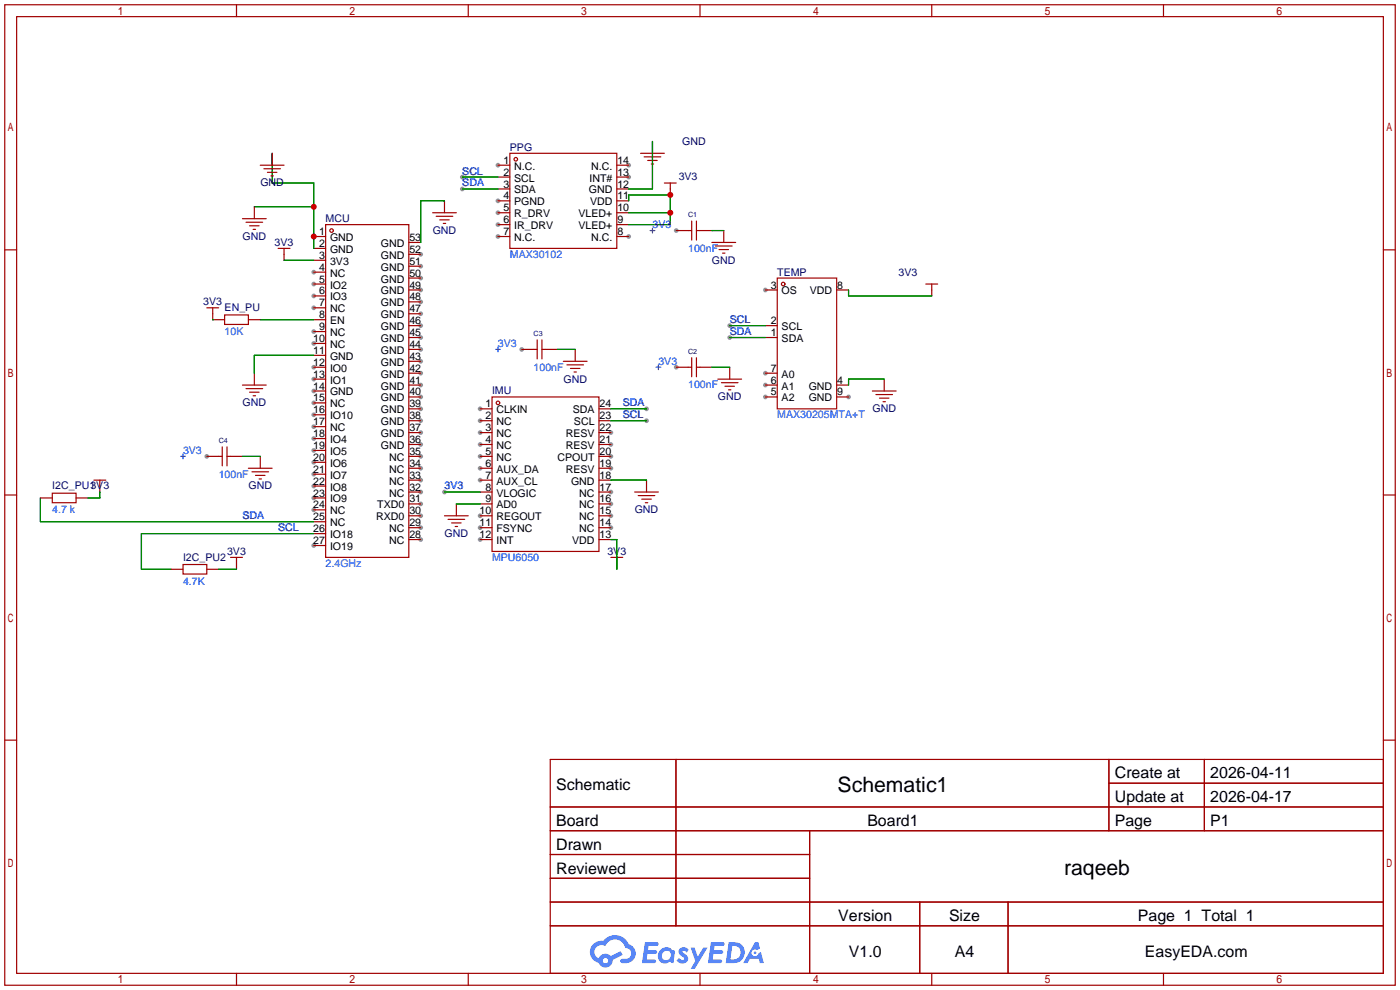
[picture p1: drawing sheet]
<svg xmlns="http://www.w3.org/2000/svg" width="299mm" height="212mm" viewBox="0 0 299 212" stroke-linecap="round" stroke-linejoin="round" font-family="sans-serif">
<g fill="#999">
<circle cx="67.1" cy="58.2" r=".51"/>
<circle cx="67.1" cy="60.7" r=".51"/>
<circle cx="67.1" cy="63.2" r=".51"/>
<circle cx="67.1" cy="65.8" r=".51"/>
<circle cx="67.1" cy="70.9" r=".51"/>
<circle cx="67.1" cy="73.4" r=".51"/>
<circle cx="67.1" cy="78.5" r=".51"/>
<circle cx="67.1" cy="81" r=".51"/>
<circle cx="67.1" cy="83.6" r=".51"/>
<circle cx="67.1" cy="86.1" r=".51"/>
<circle cx="67.1" cy="88.6" r=".51"/>
<circle cx="67.1" cy="91.2" r=".51"/>
<circle cx="67.1" cy="93.7" r=".51"/>
<circle cx="67.1" cy="96.3" r=".51"/>
<circle cx="67.1" cy="98.8" r=".51"/>
<circle cx="67.1" cy="101.3" r=".51"/>
<circle cx="67.1" cy="103.9" r=".51"/>
<circle cx="67.1" cy="106.4" r=".51"/>
<circle cx="67.1" cy="109" r=".51"/>
<circle cx="67.1" cy="116.6" r=".51"/>
<circle cx="89.9" cy="115.3" r=".51"/>
<circle cx="89.9" cy="112.8" r=".51"/>
<circle cx="89.9" cy="110.2" r=".51"/>
<circle cx="89.9" cy="107.7" r=".51"/>
<circle cx="89.9" cy="105.2" r=".51"/>
<circle cx="89.9" cy="102.6" r=".51"/>
<circle cx="89.9" cy="100.1" r=".51"/>
<circle cx="89.9" cy="97.5" r=".51"/>
<circle cx="89.9" cy="95" r=".51"/>
<circle cx="89.9" cy="92.5" r=".51"/>
<circle cx="89.9" cy="89.9" r=".51"/>
<circle cx="89.9" cy="87.4" r=".51"/>
<circle cx="89.9" cy="84.8" r=".51"/>
<circle cx="89.9" cy="82.3" r=".51"/>
<circle cx="89.9" cy="79.8" r=".51"/>
<circle cx="89.9" cy="77.2" r=".51"/>
<circle cx="89.9" cy="74.7" r=".51"/>
<circle cx="89.9" cy="72.1" r=".51"/>
<circle cx="89.9" cy="69.6" r=".51"/>
<circle cx="89.9" cy="67.1" r=".51"/>
<circle cx="89.9" cy="64.5" r=".51"/>
<circle cx="89.9" cy="62" r=".51"/>
<circle cx="89.9" cy="59.4" r=".51"/>
<circle cx="89.9" cy="56.9" r=".51"/>
<circle cx="89.9" cy="54.4" r=".51"/>
<circle cx="106.4" cy="35.3" r=".51"/>
<circle cx="106.4" cy="42.9" r=".51"/>
<circle cx="106.4" cy="45.5" r=".51"/>
<circle cx="106.4" cy="48" r=".51"/>
<circle cx="106.4" cy="50.5" r=".51"/>
<circle cx="134.4" cy="50.5" r=".51"/>
<circle cx="134.4" cy="37.8" r=".51"/>
<circle cx="134.4" cy="35.3" r=".51"/>
<circle cx="102.6" cy="87.4" r=".51"/>
<circle cx="102.6" cy="89.9" r=".51"/>
<circle cx="102.6" cy="92.5" r=".51"/>
<circle cx="102.6" cy="95" r=".51"/>
<circle cx="102.6" cy="97.5" r=".51"/>
<circle cx="102.6" cy="100.1" r=".51"/>
<circle cx="102.6" cy="102.6" r=".51"/>
<circle cx="102.6" cy="110.2" r=".51"/>
<circle cx="102.6" cy="112.8" r=".51"/>
<circle cx="102.6" cy="115.3" r=".51"/>
<circle cx="130.6" cy="112.8" r=".51"/>
<circle cx="130.6" cy="110.2" r=".51"/>
<circle cx="130.6" cy="107.7" r=".51"/>
<circle cx="130.6" cy="105.2" r=".51"/>
<circle cx="130.6" cy="100.1" r=".51"/>
<circle cx="130.6" cy="97.5" r=".51"/>
<circle cx="130.6" cy="95" r=".51"/>
<circle cx="130.6" cy="92.5" r=".51"/>
<circle cx="163.6" cy="62" r=".51"/>
<circle cx="163.6" cy="79.8" r=".51"/>
<circle cx="163.6" cy="82.3" r=".51"/>
<circle cx="163.6" cy="84.8" r=".51"/>
<circle cx="181.4" cy="84.8" r=".51"/>
<circle cx="144.5" cy="49.3" r=".51"/>
<circle cx="144.5" cy="78.5" r=".51"/>
<circle cx="111.5" cy="74.7" r=".51"/>
<circle cx="44.2" cy="97.5" r=".51"/>
<circle cx="98.8" cy="40.4" r=".51"/>
<circle cx="98.8" cy="37.8" r=".51"/>
<circle cx="156" cy="69.6" r=".51"/>
<circle cx="156" cy="72.1" r=".51"/>
<circle cx="138.2" cy="87.4" r=".51"/>
<circle cx="138.2" cy="89.9" r=".51"/>
<circle cx="95" cy="105.2" r=".51"/>
</g>
<g fill="none" stroke="#a10000" stroke-width=".25">
<path d="M1 1h297.2v209.6h-297.2zM3.6 3.6h292.1v204.4h-292.1zM50.5 1v2.6M100.1 1v2.6M149.6 1v2.6M199.1 1v2.6M248.7 1v2.6M1 53.4h2.6M295.7 53.4h2.5M1 105.8h2.6M295.7 105.8h2.5M1 158.2h2.6"/>
<path d="M295.7 158.2h2.5M117.6 162.3h178.1v45.7h-178.1zM117.6 172.5h178.1M117.6 177.5h178.1M144.5 162.3v35.6M173 177.5v30.5M237 162.3v15.2M237 167.4h58.7M257.4 162.3v15.2M117.6 182.6h55.4M117.6 192.8h178.1M117.6 187.7h55.4"/>
<path d="M117.6 197.9h178.1M196.6 192.8v15.2M215.4 192.8v15.2M50.5 208v2.6M100.1 208v2.6M149.6 208v2.6M199.1 208v2.6M248.7 208v2.6"/>
</g>
<g fill="#5487ff">
<path d="M145.3 202.7a1.3 1.3 0 0 1 1.9 .3l-.4 .6a.54 .54 0 0 0-.9-.2l.1 .2a1.34 1.34 0 0 1 .9 1.8 1.47 1.47 0 0 1-2.3-.1l.5-.6 .8 .5a.31 .31 0 0 0 .4-.3 .31 .31 0 0 0-.3-.4 1.12 1.12 0 0 1-.7-1.8z"/>
<path d="M147.6 202.5h.9l.6 2 1.2-2h.9l-2.7 4.6h-.9l1-1.7z"/>
<path d="M137.8 201.4h1.7a1.31 1.31 0 0 1 1.2 .2 .4 .4 0 0 1-.3 .5l-1.8 .1-.1 .9h1.6a.4 .4 0 0 1 .4 .4 .4 .4 0 0 1-.5 .4h-1.6l-.2 1.2h1.4a.46 .46 0 0 1 .5 0 .46 .46 0 0 1 .1 .5l-.4 .2h-2.6z"/>
<path d="M151.9 201.4h1.7a1.32 1.32 0 0 1 1.2 .2 .39 .39 0 0 1-.3 .5l-1.8 .1-.1 .9h1.6a.4 .4 0 0 1 .4 .4 .4 .4 0 0 1-.4 .4h-1.7l-.2 1.2h1.4a.46 .46 0 0 1 .5 0 .46 .46 0 0 1 .1 .5l-.4 .2h-2.6z"/>
<path d="M161.3 201.4h.8l.3 1.3-.6 .4a.75 .75 0 0 0-1.1 .3 .75 .75 0 0 0 .5 1 .75 .75 0 0 0 .9-.7l.5-.2 .6 2.3h-.8l-.3-.9h-1.8l-.5 .9h-1z"/>
<path d="M155.7 201.4l-.6 4.4h1.5a2.27 2.27 0 0 0 2.6-2.2 2.27 2.27 0 0 0-2.7-2.2zM156.5 202.1a1.5 1.5 0 0 1 1.8 1.6 1.5 1.5 0 0 1-1.9 1.4h-.3z"/>
<path d="M141.2 203a1.6 1.6 0 0 0-.3 2.3 1.6 1.6 0 0 0 2.3 .2l.7 .3 .3-2.4-.1-.3-.5-.1a1.58 1.58 0 0 0-2.4 0zM141.8 203.5a.98 .98 0 0 1 1.6 .4 .98 .98 0 0 1-1.1 1.3 .94 .94 0 0 1-.9-.7 .94 .94 0 0 1 .4-1z"/>
<path d="M126.8 201.8a2.37 2.37 0 0 0 1.1 4 1.54 1.54 0 0 0 1.8 1 1.54 1.54 0 0 0 1.2-1.6l2.2-1.1-.5-.8-2 1a1.57 1.57 0 0 0-2.7 .5 1.5 1.5 0 0 1-.7-2.1 1.5 1.5 0 0 1 2.2-.5 2.23 2.23 0 0 1 2.3-1.4 2.23 2.23 0 0 1 2 1.8 1.16 1.16 0 0 1 1.2 1.1 1.16 1.16 0 0 1-1.1 1.2h-.7a.47 .47 0 0 0-.5 .4 .47 .47 0 0 0 .4 .5 2.17 2.17 0 0 0 2.5-.9 2.17 2.17 0 0 0-.3-2.7l-.8-.4a3.2 3.2 0 0 0-5.5-.7l-1.1 .1zM128.8 205.3a.6 .6 0 0 1 1.2 0 .6 .6 0 0 1-1.2 0z"/>
<circle cx="161.4" cy="203.6" r=".28"/>
</g>
<g fill="none" stroke="#a10000" stroke-width=".25">
<path d="M55.6 35.3h5.1M56.4 36.1h3.5M57.1 36.8h2.1M57.9 37.6h.5M58.2 32.8v2.5M106.4 35.3h2.6M106.4 37.8h2.6M109 32.8h22.8v20.3h-22.8zM131.8 35.3h2.6M131.8 37.8h2.6M136.9 32.8h5.1M137.7 33.5h3.5"/>
<path d="M138.4 34.3h2.1M139.2 35.1h.5M139.4 30.2v2.6M142 39.1h2.5M143.3 39.1v2.6M51.8 46.7h5.1M52.6 47.5h3.5M53.3 48.3h2.1M54.1 49h.5M54.4 44.2v2.5M59.4 53.1h2.6M60.7 53.1v2.5"/>
<path d="M67.1 50.5h2.5M67.1 53.1h2.5M67.1 55.6h2.5M67.1 58.2h2.5M69.6 48h17.8v71.1h-17.8zM87.4 59.4h2.5M87.4 56.9h2.5M87.4 54.4h2.5M87.4 51.8h2.5M92.5 45.5h5M93.2 46.2h3.6M94 47h2"/>
<path d="M94.7 47.8h.5M95 42.9v2.6M106.4 50.5h2.6M106.4 40.4h2.6M106.4 42.9h2.6M106.4 45.5h2.6M106.4 48h2.6M131.8 50.5h2.6M131.8 40.4h2.6M131.8 42.9h2.6M131.8 45.5h2.6M131.8 48h2.6"/>
<path d="M144.5 49.3h3.3M147.8 47.2v4.1M148.8 47.2v4.1M148.8 49.3h3.3M152.1 51.8h5.1M152.9 52.6h3.6M153.7 53.3h2M154.4 54.1h.5M154.7 49.3v2.5M166.1 59.4h12.7v28h-12.7zM44.2 65.8h2.5M45.5 65.8v2.5h2.5"/>
<path d="M48 67.3h5.1v2h-5.1zM53.1 68.3h2.5M54.4 79.8v2.5M67.1 60.7h2.5M67.1 63.2h2.5M67.1 65.8h2.5M67.1 68.3h2.5M67.1 70.9h2.5M67.1 73.4h2.5M67.1 75.9h2.5M67.1 78.5h2.5M87.4 79.8h2.5"/>
<path d="M87.4 77.2h2.5M87.4 74.7h2.5M87.4 72.1h2.5M87.4 69.6h2.5M87.4 67.1h2.5M87.4 64.5h2.5M87.4 62h2.5M111.5 74.7h3.3M114.8 72.6v4.1M115.8 74.7h3.3M115.8 72.6v4.1M120.4 77.2h5.1"/>
<path d="M121.2 78h3.5M121.9 78.7h2.1M122.7 79.5h.5M122.9 74.7v2.5M144.5 78.5h3.3M147.8 76.5v4M148.8 78.5h3.3M148.8 76.5v4M156 78.5v2.5M163.6 79.8h2.5M163.6 72.1h2.5M163.6 69.6h2.5"/>
<path d="M163.6 62h2.5M178.8 62h2.6M197.9 60.7h2.5M199.1 60.7v2.5M44.2 97.5h3.3M47.5 95.5v4.1M48.5 97.5h3.3M48.5 95.5v4.1M51.8 82.3h5.1M52.6 83.1h3.5M53.3 83.8h2.1M54.1 84.6h.5"/>
<path d="M55.6 97.5v2.6M67.1 81h2.5M67.1 83.6h2.5M67.1 86.1h2.5M67.1 88.6h2.5M67.1 91.2h2.5M67.1 93.7h2.5M67.1 96.3h2.5M67.1 98.8h2.5M87.4 97.5h2.5M87.4 95h2.5M87.4 92.5h2.5"/>
<path d="M87.4 89.9h2.5M87.4 87.4h2.5M87.4 84.8h2.5M87.4 82.3h2.5M102.6 97.5h2.6M102.6 95h2.6M102.6 92.5h2.6M102.6 89.9h2.6M102.6 87.4h2.6M105.2 84.8h22.8v33.1h-22.8zM128 97.5h2.6M128 95h2.6"/>
<path d="M128 92.5h2.6M128 89.9h2.6M128 87.4h2.6M153.4 81h5.1M154.2 81.8h3.5M154.9 82.5h2.1M155.7 83.3h.5M163.6 84.8h2.5M163.6 82.3h2.5M178.8 84.8h2.6M178.8 82.3h2.6M186.4 83.6h5.1"/>
<path d="M187.2 84.3h3.6M188 85.1h2M188.7 85.9h.5M189 81v2.6M8.6 106.4h2.6M11.2 105.4h5.1v2h-5.1zM16.3 106.4h2.5M20.1 102.6h2.5M21.3 102.6v2.6M49.3 119.1h2.5M50.5 119.1v2.6M53.1 100.1h5.1"/>
<path d="M53.8 100.8h3.6M54.6 101.6h2M55.4 102.4h.5M67.1 101.3h2.5M67.1 103.9h2.5M67.1 106.4h2.5M67.1 109h2.5M67.1 111.5h2.5M67.1 114h2.5M67.1 116.6h2.5M87.4 115.3h2.5M87.4 112.8h2.5"/>
<path d="M87.4 110.2h2.5M87.4 107.7h2.5M87.4 105.2h2.5M87.4 102.6h2.5M87.4 100.1h2.5M95 110.2h5.1M95.8 111h3.5M96.5 111.8h2.1M97.3 112.5h.5M97.5 107.7v2.5M102.6 115.3h2.6M102.6 112.8h2.6"/>
<path d="M102.6 110.2h2.6M102.6 107.7h2.6M102.6 105.2h2.6M102.6 102.6h2.6M102.6 100.1h2.6M128 115.3h2.6M128 112.8h2.6M128 110.2h2.6M128 107.7h2.6M128 105.2h2.6M128 102.6h2.6M128 100.1h2.6"/>
<path d="M130.6 119.1h2.5M131.8 119.1v2.6M135.6 105.2h5.1M136.4 105.9h3.6M137.2 106.7h2M137.9 107.4h.5M138.2 102.6v2.6M36.6 121.7h2.5M39.1 120.6h5.1v2.1h-5.1zM44.2 121.7h2.5"/>
<circle cx="110.2" cy="34" r=".38"/>
<circle cx="70.9" cy="49.3" r=".38"/>
<circle cx="167.4" cy="60.7" r=".38"/>
<circle cx="106.4" cy="86.1" r=".38"/>
</g>
<g fill="none" stroke="#008700" stroke-width=".25">
<path d="M58.2 32.8v6.3h8.9v14M98.8 37.8h7.6M139.4 30.2v10.2h-5M54.4 44.2h12.7M60.7 55.6h6.4M95 42.9h-5.1v8.9M98.8 40.4h7.6M134.4 42.9v-1.2h8.9v6.3h-8.9M134.4 45.5h8.9M152.1 49.3h2.6M45.5 68.3h.1M55.6 68.3h11.5"/>
<path d="M67.1 75.9h-12.7v3.9M119.1 74.7h3.8M152.1 78.5h3.9M156 69.6h7.6M156 72.1h7.6M181.4 62v1.2h17.7M51.8 97.5h3.8M130.6 87.4h7.6M130.6 89.9h7.6M189 81h-7.6v1.3M8.6 106.4v5.1h58.5M21.3 105.2v1.2h-2.5"/>
<path d="M67.1 114h-36.9v7.7h6.4M95 105.2h7.6M97.5 107.7h5.1M130.6 115.3h1.2v6.4M130.6 102.6h7.6M46.7 121.7h3.8"/>
</g>
<path d="M138.9 49.3h1.1M139.4 48.8v1M105.9 74.7h1M106.4 74.2v1M140.2 78.5h1M140.7 78v1M38.6 97.5h1M39.1 97v1" fill="none" stroke="#00f" stroke-width=".25"/>
<g fill="#c00">
<circle cx="143.3" cy="41.7" r=".63"/>
<circle cx="143.3" cy="45.5" r=".63"/>
<circle cx="67.1" cy="44.2" r=".63"/>
<circle cx="67.1" cy="50.5" r=".63"/>
</g>
<g font-size="4.5">
<text x="179" y="169.2">Schematic1</text>
<text x="227.4" y="187">raqeeb</text>
</g>
<g font-size="3.4">
<text x="238.3" y="166.4">Create at</text>
<text x="258.7" y="166.4">2026-04-11</text>
<text x="118.9" y="168.9">Schematic</text>
<text x="238.3" y="171.4">Update at</text>
<text x="258.7" y="171.4">2026-04-17</text>
<text x="118.9" y="176.5">Board</text>
<text x="185.4" y="176.5">Board1</text>
<text x="238.3" y="176.5">Page</text>
<text x="258.7" y="176.5">P1</text>
<text x="118.9" y="181.6">Drawn</text>
<text x="118.9" y="186.7">Reviewed</text>
<text x="179.2" y="196.8">Version</text>
<text x="202.8" y="196.8">Size</text>
<text x="243.2" y="196.8">Page 1 Total 1</text>
<text x="181.4" y="204.5">V1.0</text>
<text x="204.1" y="204.5">A4</text>
<text x="244.7" y="204.5">EasyEDA.com</text>
</g>
<g font-size="2.3">
<text x="107.6" y="35">1</text>
<text x="132" y="35">14</text>
<text x="107.6" y="37.5">2</text>
<text x="107.6" y="40.1">3</text>
<text x="109.9" y="36.3">N.C.</text>
<text x="109.9" y="38.8">SCL</text>
<text x="109.9" y="41.3">SDA</text>
<text x="125.8" y="41.3">GND</text>
<text x="126" y="38.8">INT#</text>
<text x="126.4" y="36.3">N.C.</text>
<text x="132" y="40.1">12</text>
<text x="132" y="37.5">13</text>
<text x="107.6" y="42.6">4</text>
<text x="107.6" y="45.2">5</text>
<text x="107.6" y="47.7">6</text>
<text x="109.9" y="43.9">PGND</text>
<text x="109.9" y="46.4">R_DRV</text>
<text x="123.6" y="46.4">VLED+</text>
<text x="126.1" y="43.9">VDD</text>
<text x="132" y="47.7">9</text>
<text x="132" y="45.2">10</text>
<text x="132" y="42.6">11</text>
<text x="68.2" y="50.2">1</text>
<text x="68.2" y="52.8">2</text>
<text x="70.5" y="51.5">GND</text>
<text x="81.4" y="52.8">GND</text>
<text x="87.5" y="51.5">53</text>
<text x="107.6" y="50.2">7</text>
<text x="109.9" y="49">IR_DRV</text>
<text x="109.9" y="51.5">N.C.</text>
<text x="123.6" y="49">VLED+</text>
<text x="126.4" y="51.5">N.C.</text>
<text x="132" y="50.2">8</text>
<text x="68.2" y="55.3">3</text>
<text x="68.2" y="57.9">4</text>
<text x="70.5" y="54">GND</text>
<text x="70.5" y="56.6">3V3</text>
<text x="70.5" y="59.1">NC</text>
<text x="81.4" y="57.9">GND</text>
<text x="81.4" y="55.3">GND</text>
<text x="87.5" y="59.1">50</text>
<text x="87.5" y="56.6">51</text>
<text x="87.5" y="54">52</text>
<text x="68.2" y="60.4">5</text>
<text x="68.2" y="62.9">6</text>
<text x="68.2" y="65.5">7</text>
<text x="70.5" y="61.7">IO2</text>
<text x="70.5" y="64.2">IO3</text>
<text x="81.4" y="65.5">GND</text>
<text x="81.4" y="62.9">GND</text>
<text x="81.4" y="60.4">GND</text>
<text x="87.5" y="64.2">48</text>
<text x="87.5" y="61.7">49</text>
<text x="164.7" y="61.7">3</text>
<text x="167.1" y="62.9">OS</text>
<text x="173.1" y="62.9">VDD</text>
<text x="178.9" y="61.7">8</text>
<text x="68.2" y="68">8</text>
<text x="68.2" y="70.6">9</text>
<text x="70.5" y="66.7">NC</text>
<text x="70.5" y="69.3">EN</text>
<text x="70.5" y="71.8">NC</text>
<text x="81.4" y="70.6">GND</text>
<text x="81.4" y="68">GND</text>
<text x="87.5" y="71.8">45</text>
<text x="87.5" y="69.3">46</text>
<text x="87.5" y="66.7">47</text>
<text x="164.7" y="69.3">2</text>
<text x="164.7" y="71.8">1</text>
<text x="167.1" y="70.6">SCL</text>
<text x="66.9" y="73.1">10</text>
<text x="66.9" y="75.6">11</text>
<text x="70.5" y="74.4">NC</text>
<text x="70.5" y="76.9">GND</text>
<text x="81.4" y="75.6">GND</text>
<text x="81.4" y="73.1">GND</text>
<text x="87.5" y="76.9">43</text>
<text x="87.5" y="74.4">44</text>
<text x="167.1" y="73.1">SDA</text>
<text x="66.9" y="78.2">12</text>
<text x="66.9" y="80.7">13</text>
<text x="66.9" y="83.3">14</text>
<text x="70.5" y="79.4">IO0</text>
<text x="70.5" y="82">IO1</text>
<text x="81.4" y="83.3">GND</text>
<text x="81.4" y="80.7">GND</text>
<text x="81.4" y="78.2">GND</text>
<text x="87.5" y="82">41</text>
<text x="87.5" y="79.4">42</text>
<text x="164.7" y="79.4">7</text>
<text x="164.7" y="82">6</text>
<text x="167.1" y="80.7">A0</text>
<text x="167.1" y="83.3">A1</text>
<text x="172.8" y="83.3">GND</text>
<text x="178.9" y="82">4</text>
<text x="66.9" y="85.8">15</text>
<text x="66.9" y="88.3">16</text>
<text x="70.5" y="84.5">GND</text>
<text x="70.5" y="87.1">NC</text>
<text x="70.5" y="89.6">IO10</text>
<text x="81.4" y="88.3">GND</text>
<text x="81.4" y="85.8">GND</text>
<text x="87.5" y="89.6">38</text>
<text x="87.5" y="87.1">39</text>
<text x="87.5" y="84.5">40</text>
<text x="103.8" y="87.1">1</text>
<text x="103.8" y="89.6">2</text>
<text x="106.1" y="88.3">CLKIN</text>
<text x="122.4" y="88.3">SDA</text>
<text x="128.1" y="89.6">23</text>
<text x="128.1" y="87.1">24</text>
<text x="164.7" y="84.5">5</text>
<text x="167.1" y="85.8">A2</text>
<text x="172.8" y="85.8">GND</text>
<text x="178.9" y="84.5">9</text>
<text x="66.9" y="90.9">17</text>
<text x="66.9" y="93.4">18</text>
<text x="66.9" y="96">19</text>
<text x="70.5" y="92.1">NC</text>
<text x="70.5" y="94.7">IO4</text>
<text x="81.4" y="96">GND</text>
<text x="81.4" y="93.4">GND</text>
<text x="81.4" y="90.9">GND</text>
<text x="87.5" y="94.7">36</text>
<text x="87.5" y="92.1">37</text>
<text x="103.8" y="92.1">3</text>
<text x="103.8" y="94.7">4</text>
<text x="106.1" y="90.9">NC</text>
<text x="106.1" y="93.4">NC</text>
<text x="106.1" y="96">NC</text>
<text x="120.9" y="96">RESV</text>
<text x="120.9" y="93.4">RESV</text>
<text x="122.7" y="90.9">SCL</text>
<text x="128.1" y="94.7">21</text>
<text x="128.1" y="92.1">22</text>
<text x="66.9" y="98.5">20</text>
<text x="66.9" y="101">21</text>
<text x="70.5" y="97.2">IO5</text>
<text x="70.5" y="99.8">IO6</text>
<text x="83.2" y="101">NC</text>
<text x="83.2" y="98.5">NC</text>
<text x="87.5" y="99.8">34</text>
<text x="87.5" y="97.2">35</text>
<text x="103.8" y="97.2">5</text>
<text x="103.8" y="99.8">6</text>
<text x="106.1" y="98.5">NC</text>
<text x="106.1" y="101">AUX_DA</text>
<text x="119.1" y="98.5">CPOUT</text>
<text x="120.9" y="101">RESV</text>
<text x="128.1" y="99.8">19</text>
<text x="128.1" y="97.2">20</text>
<text x="66.9" y="103.6">22</text>
<text x="66.9" y="106.1">23</text>
<text x="70.5" y="102.3">IO7</text>
<text x="70.5" y="104.8">IO8</text>
<text x="70.5" y="107.4">IO9</text>
<text x="83.2" y="106.1">NC</text>
<text x="83.2" y="103.6">NC</text>
<text x="87.5" y="107.4">31</text>
<text x="87.5" y="104.8">32</text>
<text x="87.5" y="102.3">33</text>
<text x="103.8" y="102.3">7</text>
<text x="103.8" y="104.8">8</text>
<text x="103.8" y="107.4">9</text>
<text x="106.1" y="103.6">AUX_CL</text>
<text x="106.1" y="106.1">VLOGIC</text>
<text x="122" y="103.6">GND</text>
<text x="123.8" y="106.1">NC</text>
<text x="128.1" y="107.4">16</text>
<text x="128.1" y="104.8">17</text>
<text x="128.1" y="102.3">18</text>
<text x="66.9" y="108.7">24</text>
<text x="66.9" y="111.2">25</text>
<text x="66.9" y="113.7">26</text>
<text x="70.5" y="109.9">NC</text>
<text x="70.5" y="112.5">NC</text>
<text x="80.4" y="111.2">RXD0</text>
<text x="80.6" y="108.7">TXD0</text>
<text x="83.2" y="113.7">NC</text>
<text x="87.5" y="112.5">29</text>
<text x="87.5" y="109.9">30</text>
<text x="102.5" y="109.9">10</text>
<text x="102.5" y="112.5">11</text>
<text x="106.1" y="108.7">AD0</text>
<text x="106.1" y="111.2">REGOUT</text>
<text x="106.1" y="113.7">FSYNC</text>
<text x="123.8" y="113.7">NC</text>
<text x="123.8" y="111.2">NC</text>
<text x="123.8" y="108.7">NC</text>
<text x="128.1" y="112.5">14</text>
<text x="128.1" y="109.9">15</text>
<text x="66.9" y="116.3">27</text>
<text x="70.5" y="115">IO18</text>
<text x="70.5" y="117.5">IO19</text>
<text x="83.2" y="116.3">NC</text>
<text x="87.5" y="115">28</text>
<text x="102.5" y="115">12</text>
<text x="106.1" y="116.3">INT</text>
<text x="122.3" y="116.3">VDD</text>
<text x="128.1" y="115">13</text>
</g>
<g font-size="2.3" fill="#000080">
<text x="109" y="32.2">PPG</text>
<text x="145.8" y="31">GND</text>
<text x="55.6" y="39.8">GND</text>
<text x="145" y="38.6">3V3</text>
<text x="69.6" y="47.5">MCU</text>
<text x="51.8" y="51.3">GND</text>
<text x="58.7" y="52.5">3V3</text>
<text x="92.5" y="50">GND</text>
<text x="152.2" y="56.4">GND</text>
<text x="166.1" y="58.9">TEMP</text>
<text x="192" y="58.9">3V3</text>
<text x="43.4" y="65.2">3V3</text>
<text x="48" y="66.5">EN_PU</text>
<text x="120.4" y="81.8">GND</text>
<text x="51.8" y="86.8">GND</text>
<text x="105.2" y="84.3">IMU</text>
<text x="153.4" y="85.6">GND</text>
<text x="186.5" y="88.1">GND</text>
<text x="11.2" y="104.6">I2C_PU1</text>
<text x="19.3" y="104.6">3V3</text>
<text x="53.1" y="104.6">GND</text>
<text x="135.7" y="109.7">GND</text>
<text x="39.1" y="119.9">I2C_PU2</text>
<text x="48.5" y="118.6">3V3</text>
<text x="95" y="114.8">GND</text>
<text x="129.8" y="118.6">3V3</text>
</g>
<g font-size="2.3" fill="#00f">
<text x="98.8" y="39.8">SDA</text>
<text x="98.8" y="37.3">SCL</text>
<text x="139.4" y="48.7">3V3</text>
<text x="147.1" y="53.8">100nF</text>
<text x="109" y="55.1">MAX30102</text>
<text x="48" y="71.6">10K</text>
<text x="156" y="69.1">SCL</text>
<text x="156" y="71.6">SDA</text>
<text x="106.4" y="74.1">3V3</text>
<text x="140.7" y="77.9">3V3</text>
<text x="114" y="79.2">100nF</text>
<text x="147.1" y="83">100nF</text>
<text x="133.1" y="86.8">SDA</text>
<text x="133.1" y="89.4">SCL</text>
<text x="166.1" y="89.4">MAX30205MTA+T</text>
<text x="39.1" y="97">3V3</text>
<text x="46.7" y="102.1">100nF</text>
<text x="95" y="104.6">3V3</text>
<text x="11.2" y="109.7">4.7 k</text>
<text x="51.8" y="111">SDA</text>
<text x="59.4" y="113.5">SCL</text>
<text x="105.2" y="119.9">MPU6050</text>
<text x="39.1" y="124.9">4.7K</text>
<text x="69.6" y="121.1">2.4GHz</text>
</g>
<g font-size="1.5" fill="#000080">
<text x="147.1" y="46.4">C1</text>
<text x="114" y="71.8">C3</text>
<text x="147.1" y="75.6">C2</text>
<text x="46.7" y="94.6">C4</text>
</g>
</svg>
